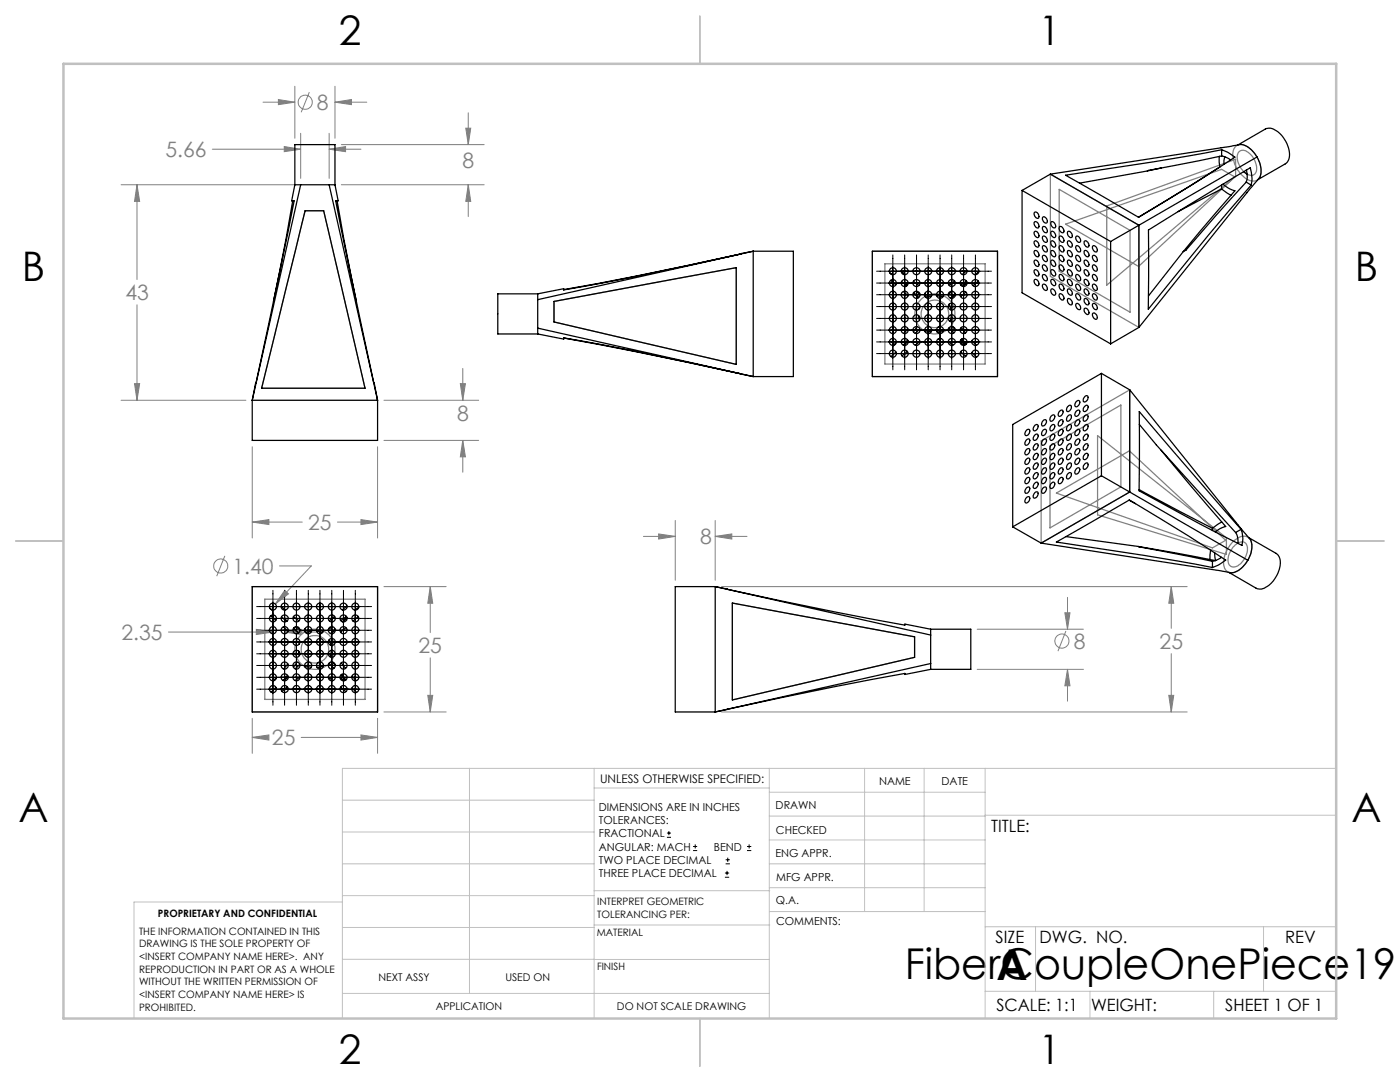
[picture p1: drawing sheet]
<svg xmlns="http://www.w3.org/2000/svg" width="279mm" height="216mm" viewBox="0 0 279 216" stroke-linecap="round" stroke-linejoin="round" font-family="sans-serif">
<g fill="none" stroke="#808080" stroke-width=".2">
<path d="M55.6 19.9l3.2 .5-3.2 .5zM58.8 17.2v10.4M61.7 18.4l-1.6 4M66.9 17.2v10.4M24.2 36.9h34.5M27.3 36.9v18.9M27.3 36.9l.6 3.3h-1.1zM42.4 29.8h17.6M52.5 20.4h6.3M56.7 29.2l3.3 .6-3.3 .5zM60 26.6v9M65.7 29.8l3.3-.6v1.1z"/>
<path d="M65.7 26.6v9M65.7 29.8h6.3M66.9 20.4l3.2-.5v1zM66.9 20.4h6.3M68.1 36.9h28.5M68.1 28.9h28.5M93 25.6h.9l-.4 3.3zM93.5 36.9l.4 3.3h-.9zM93.5 22.5v6.4M93.5 36.9v6.3M24.2 79.9h24.9M26.8 76.6h1.1l-.6 3.3z"/>
<path d="M27.3 60.8v19.1M76.6 79.9h18.9M91.9 76.6h1l-.5 3.3zM92.4 73.5v6.4M50.3 89.1v18.3M75.4 89.1v18.3M76.6 87.9h18.9M92.4 87.9l.5 3.3h-1zM92.4 87.9v6.3M44.9 110.9l-1.6 4.1M50.3 104.2h10M50.3 104.2l3.4-.5v1z"/>
<path d="M55.8 112.9h6.3l-7.2 7.6M56.8 117.8l.8 .7-2.7 2zM67.3 104.2h8.1M72 103.7l3.4 .5-3.4 .5zM76.6 117.1h12.4M85.9 117.1l.5 3.3h-1zM85.9 117.1v9.1M128.4 107h6.4M131.4 106.5l3.4 .5-3.4 .6zM134.8 103.9v11.9M142.7 103.9v11.9M142.7 107h6.4"/>
<path d="M142.7 107l3.3-.5v1.1zM144 117.1h92.9M213 119.2v6.4M233.8 117.1v8.3M233.8 117.1l.4 3.3h-.9zM33.6 126.1h20.9M51.2 125.6l3.3 .5-3.3 .5zM56.8 126.1l3.3-.5v1zM56.8 126.1h6.3M85.4 138.7h1l-.5 3.4zM85.9 131.3v10.8M195 125.6h21.2"/>
<path d="M195 133.6h21.2M212.5 122.3h1l-.5 3.3zM212.7 125.9l-1.6 4M213 133.6l.5 3.2h-1zM213 133.6v6.3M233.3 138.7h.9l-.4 3.4zM233.8 130.4v11.7M50.3 143.3v7M50.3 147.1h2.8M50.3 147.1l3.4-.5v1.1zM60.1 147.1h15.3M72 146.6l3.4 .5-3.4 .6z"/>
<path d="M75.4 143.3v7M76.6 142.1h12.4M144 142.1h92.9"/>
<circle cx="60.9" cy="20.4" r="1.41"/>
<circle cx="44.1" cy="112.9" r="1.41"/>
<circle cx="211.9" cy="127.9" r="1.4"/>
</g>
<g fill="none" stroke="#000" stroke-width=".2">
<path d="M174.9 54.1h23M174.9 58.8h23M174.9 56.5h23M178.2 50.9v22.9M180.6 50.9v22.9M182.9 50.9v22.9M185.2 50.9v22.9M187.6 50.9v22.9M189.9 50.9v22.9M192.3 50.9v22.9M194.7 50.9v22.9M174.9 61.2h23"/>
<path d="M174.9 63.5h23M174.9 70.6h23M174.9 68.2h23M174.9 65.9h23M54.5 117.8v22.9M56.8 117.8v22.9M59.2 117.8v22.9M61.5 117.8v22.9M63.9 117.8v22.9M66.2 117.8v22.9M68.5 117.8v22.9M70.9 117.8v22.9"/>
<path d="M51.2 121h23M51.2 128.1h23M51.2 125.8h23M51.2 130.5h23M51.2 123.4h23M51.2 137.5h23M51.2 135.1h23M51.2 132.8h23M133.1 167.1h.8M133.1 166.2h.8M133.5 165.8v.9M138.3 169.7h.8"/>
<path d="M138.3 168.9h.8M138.7 168.5v.8M144.7 175h.8M144.7 174.2h.8M144.8 172.4h.9M144.8 171.6h.9M145.1 173.8v.8M145.2 171.1v.9M149.1 169.7h.8M149.1 168.9h.8M149.5 168.5v.8"/>
</g>
<g fill="none" stroke="#808080" stroke-width=".25">
<path d="M209.6 34.7l17.7 10.2v20.4l-17.7-10.2zM211.4 37.8l14.1 8.2v16.3l-14.1-8.2zM246.5 29.4a1.91 1.91 0 0 1 2.7 .1 5.7 5.7 0 0 1 2.3 5.8 1.86 1.86 0 0 1-3 .2 5.5 5.5 0 0 1-2.2-5.8zM247.3 30.3a1.69 1.69 0 0 1 2.3 .6 3.4 3.4 0 0 1 .9 3.7 1.69 1.69 0 0 1-2.5-.6 3.2 3.2 0 0 1-.7-3.7zM60.9 42.1h3.7l8.2 35.4h-20.6zM174.1 50.1h25v25h-25zM176.6 52.6h20v20h-20zM212.7 44.7l31.1-10.9 2.7 1.5-19.3 17.9zM220.9 41.1l25.7-9.3v3.3l-25.7 21.8zM110.6 60.1l36.3-6.7v19.3l-36.3-8.5zM207.8 88l17.7-10.2v20.4l-17.7 10.2zM209.6 89l14.1-8.2v16.4l-14.1 8.1z"/>
<path d="M210.8 98.4l14.6-8.4 19.2 17.8-2.6 1.5zM219 86.9l25.8 20.4v3.3l-25.8-7.9zM50.3 117.1h25.1v25h-25.1zM52.8 119.6h20v20h-20zM246 108.2a2.65 2.65 0 0 1 3-1 2.7 2.7 0 0 1 .6 3.3 5.2 5.2 0 0 1-3.9 3.8 2 2 0 0 1-1.4-2.7l.2-1.1 .5-1zM246.5 108.8a1.41 1.41 0 0 1 2.2-.2 3.7 3.7 0 0 1-2.4 4.5 1.27 1.27 0 0 1-1.2-1.8l.5-1.4zM146.2 120.3l36.3 6.8v4.1l-36.3 8.5z"/>
<circle cx="186.6" cy="62.6" r="4"/>
<circle cx="186.6" cy="62.6" r="2.75"/>
<circle cx="62.8" cy="129.6" r="4"/>
<circle cx="62.8" cy="129.6" r="2.74"/>
</g>
<g fill="none" stroke="#c0c0c0" stroke-width=".2">
<path d="M68.3 159.7h50.3M93.7 153.3v44.9M118.6 153.3v49.9M118.6 157.2h34.9M153.5 153.3v49.9M153.5 158.1h43.1M172.5 153.3v28.6M184.4 153.3v28.6M196.6 153.3v49.9M266.7 153.3h-198.4v49.9M68.3 178.7h50.3M68.3 172.4h50.3"/>
<path d="M68.3 166h50.3M68.3 180h-41.6v23.2M118.6 177.7h35M153.5 167.6h43.1M153.5 162.8h43.1M153.5 172.4h43.1M153.5 177.1h43.1M196.6 162.7h70.1M68.3 198.2h85.2M68.3 191.4l85.2 .1M68.3 185.1h50.3M118.6 184.6h35"/>
<path d="M153.6 181.9h43M196.6 197.8h70.1M196.6 184.9h70.1M206.7 184.9v12.9M217.5 197.8v5.4M242.2 197.8v5.4M252.2 184.9v12.9"/>
</g>
<path d="M139.7 3.2v9.5M3.1 107.9h9.6M266.7 107.9h9.5M139.7 203.2v9.6" fill="none" stroke="#c0c0c0" stroke-width=".25"/>
<path d="M12.7 12.7h254v190.5h-254z" fill="none" stroke="#c0c0c0" stroke-width=".5"/>
<path d="M85.9 117.1l.5 3.3h-1zM85.4 138.7h1l-.5 3.4zM50.3 147.1l3.4-.5v1.1zM72 146.6l3.4 .5-3.4 .6zM56.8 117.8l-1.9 2.7 2.7-2zM56.8 126.1l3.3-.5v1zM51.2 125.6l3.3 .5-3.3 .5zM93.5 36.9l.4 3.3h-.9zM93 25.6h.9l-.4 3.3zM26.8 76.6h1.1l-.6 3.3zM27.3 36.9l.6 3.3h-1.1zM92.4 87.9l.5 3.3h-1zM91.9 76.6h1l-.5 3.3zM72 103.7l3.4 .5-3.4 .5zM50.3 104.2l3.4-.5v1zM55.6 19.9l3.2 .5-3.2 .5zM66.9 20.4l3.2-.5v1zM65.7 29.8l3.3-.6v1.1zM56.7 29.2l3.3 .6-3.3 .5zM212.5 122.3h1l-.5 3.3zM213 133.6l.5 3.2h-1zM233.8 117.1l.4 3.3h-.9zM233.3 138.7h.9l-.4 3.4zM131.4 106.5l3.4 .5-3.4 .6zM142.7 107l3.3-.5v1.1z" fill="#808080"/>
<g fill="none" stroke="#000" stroke-width=".25">
<path d="M58.8 36.9l-.6 3.2h.5l-1.2 6.1-7.2 33.7M58.8 36.9h1.2M58.8 36.9v-8h8.1v8M60 36.9h5.7M60 36.9l-9.7 43M65.7 36.9h1.2M65.7 36.9l9.7 43M66.9 36.9l.6 3.2h-.5l1.2 6.1 7.2 33.7M204 38l17.7 10.2M204 38v20.4l17.7 10.2M209.6 34.7l-5.6 3.3M209.6 34.7l17.7 10.2"/>
<path d="M229 34.1l-13.6 2.4M231.8 33.5l-2.8 .6M243.4 31.2l-.1 1.2 .2 .9-6.2 3.9-10.1 6.2M243.8 29.9a520.8 520.8 0 0 1-31.1 5.1l14.5 8.4M243.8 29.9l1.2 .5 1.5 1a400.6 400.6 0 0 1-19.3 12M243.8 31.1l-14.8 3M243.8 37.7l-8.7 4.5M243.8 31.1l1.1 .4 .7 .4M243.8 37.7l1.9 1.2M243.8 29.9v1.2M243.8 36.9v.8M244.1 36.7l1.2 .9 1.2 .5-10.4 12.1"/>
<path d="M244.4 31.3l-.1 1.5M247.1 28.9l5.4-3.1a2.52 2.52 0 0 1 2.9 .8 5.6 5.6 0 0 1 1.7 5.4l-.6 .7-5.5 3.1M248.2 34.3l.7 .4M248.7 36.3l-6.1 6.8-5.9 6.8-.6 .3M248.7 36.3l1 .6M248.7 33.9l.1 .1a3.6 3.6 0 0 1-.1 2.3M250.9 31.3a4.1 4.1 0 0 0-3.6-2.4l-37.7 5.8M250.9 31.3a3.9 3.9 0 0 1-.6 5.5l-23 28.5M250.9 31.3l-23.6 13.6M58.4 40.1l-1.3 7.4-2.5 12.6M60.9 42.1h3.7l8.2 35.4h-20.6zM67.3 40.1l1.3 7.4 2.5 12.6"/>
<path d="M107.3 59.8v5.7M107.3 58.6v1.2M107.3 58.6h-8v8h8M147.9 50.7a726 726 0 0 1-35.4 7.2v-.3l-5.2 1M147.9 50.7a764.6 764.6 0 0 1-35.4 7.1M147.9 50.6v.1M150.3 50.1h8v25h-8M150.3 50.1l-2.4 .5M150.3 50.1l-43 9.7M150.3 50.1v25M174.1 50.1h25v25h-25zM177.6 54.4l.5 .4"/>
<path d="M177.8 56l1 .8M179.8 54.1l.9 .7M179.9 56.2l.6 .5M180.3 58.2l.9 .8M180.5 56.7l.4 .4M180.6 56.6l.4 .3M180.6 56.6l-.1 .1M180.6 56.6l.4 .4M182.3 56.1l1.1 .9M182.3 58.5l1 .9M182.4 58.4l.9 1M182.7 58.1l.9 .6"/>
<path d="M184.6 58.5v.6M185.9 59.1l-1.2 .2M186.9 59l1.3 .2M190 58.1l-.7 .6M190.5 56.1l-1.1 .8M190.6 58.6l-.9 .9M190.6 58.7l-.8 .8M192.8 58.3l-1.1 .9M192.9 56.1l-1.1 .8M193 54l-.9 .8M193 56.3l-.8 .8M193 56.3l-.9 .8"/>
<path d="M195.2 56.1l-1 .9M195.3 54.2l-.7 .6M206.4 55.8a.7 .7 0 0 1 .8 .4 .7 .7 0 0 1-.1 .8 .89 .89 0 0 1-.7-1.2zM206.4 53.9a.7 .7 0 0 1 .8 .3 .7 .7 0 0 1-.1 .9 .89 .89 0 0 1-.7-1.2zM206.4 52a.7 .7 0 0 1 .8 .3 .7 .7 0 0 1-.1 .9 .89 .89 0 0 1-.7-1.2zM206.5 42.3a.74 .74 0 0 1 .7 .4 .74 .74 0 0 1-.1 .9 .84 .84 0 0 1-.6-1.3zM206.5 50a.77 .77 0 0 1 .7 .4 .77 .77 0 0 1-.1 .9 .88 .88 0 0 1-.6-1.3zM206.5 44.2a.77 .77 0 0 1 .7 .5 .77 .77 0 0 1-.1 .8 .88 .88 0 0 1-.6-1.3zM206.5 46.2a.74 .74 0 0 1 .7 .4 .74 .74 0 0 1-.1 .8 .84 .84 0 0 1-.6-1.2zM206.5 48.1a.74 .74 0 0 1 .7 .4 .74 .74 0 0 1-.1 .8 .84 .84 0 0 1-.6-1.2zM208.1 43.4a.7 .7 0 0 1 .8 .3 .7 .7 0 0 1-.1 .8 .89 .89 0 0 1-.7-1.1zM208.1 56.8a.7 .7 0 0 1 .8 .3 .7 .7 0 0 1-.1 .9 .89 .89 0 0 1-.7-1.2z"/>
<path d="M208.1 54.9a.76 .76 0 0 1 .8 .3 .76 .76 0 0 1 0 .8 .84 .84 0 0 1-.8-1.1zM208.2 49a.83 .83 0 0 1 .7 1.3 .83 .83 0 0 1-.7-1.3zM208.2 51a.79 .79 0 0 1 .7 1.2 .79 .79 0 0 1-.7-1.2zM208.2 45.2a.83 .83 0 0 1 .7 1.2 .83 .83 0 0 1-.7-1.2zM208.2 47.1a.79 .79 0 0 1 .7 1.2 .79 .79 0 0 1-.7-1.2zM208.2 52.9a.79 .79 0 0 1 .7 1.2 .79 .79 0 0 1-.7-1.2zM209.8 50.1a.76 .76 0 0 1 .7 .3 .76 .76 0 0 1 0 .8 .84 .84 0 0 1-.7-1.1zM209.8 48.2a.76 .76 0 0 1 .9 .9 .57 .57 0 0 1-.7 .1 .57 .57 0 0 1-.3-.6zM209.8 52a.73 .73 0 0 1 .7 .2 .73 .73 0 0 1 .2 .8 .58 .58 0 0 1-.7 0 .58 .58 0 0 1-.3-.6zM209.8 46.2a.73 .73 0 0 1 .7 .2 .73 .73 0 0 1 .2 .8l-.1 .1a.75 .75 0 0 1-.7-.3 .75 .75 0 0 1-.1-.8zM209.8 44.3a.75 .75 0 0 1 .8 .3 .75 .75 0 0 1-.1 .9 .87 .87 0 0 1-.7-1.2zM209.8 57.7a.76 .76 0 0 1 .9 1 .57 .57 0 0 1-.7 .1 .57 .57 0 0 1-.3-.6z"/>
<path d="M209.8 53.9a.75 .75 0 0 1 .8 .3 .75 .75 0 0 1-.1 .9 .87 .87 0 0 1-.7-1.2zM209.8 55.8a.73 .73 0 0 1 .7 .2 .73 .73 0 0 1 .2 .8l-.1 .1a.75 .75 0 0 1-.7-.3 .75 .75 0 0 1-.1-.8zM211.4 58.7a.75 .75 0 0 1 .8 .3 .75 .75 0 0 1 0 .9 .87 .87 0 0 1-.8-1.2zM211.4 54.9a.76 .76 0 0 1 .8 .3 .76 .76 0 0 1 0 .8 .84 .84 0 0 1-.8-1.1zM211.4 56.8a.73 .73 0 0 1 .8 .2 .73 .73 0 0 1 .1 .7 .58 .58 0 0 1-.6 .1 .58 .58 0 0 1-.3-.6zM211.5 49a.83 .83 0 0 1 .7 1.3 .83 .83 0 0 1-.7-1.3zM211.5 52.9a.79 .79 0 0 1 .7 1.2 .79 .79 0 0 1-.7-1.2zM211.5 51a.79 .79 0 0 1 .7 1.2 .79 .79 0 0 1-.7-1.2zM211.5 47.1a.79 .79 0 0 1 .7 1.2 .79 .79 0 0 1-.7-1.2zM211.5 45.2a.83 .83 0 0 1 .7 1.2 .83 .83 0 0 1-.7-1.2zM213.1 50.1a.76 .76 0 0 1 .7 .3 .76 .76 0 0 1 .1 .8 .84 .84 0 0 1-.8-1.1zM213.1 52a.73 .73 0 0 1 .7 .2 .73 .73 0 0 1 .2 .8 .58 .58 0 0 1-.7 0 .58 .58 0 0 1-.3-.6z"/>
<path d="M213.1 48.2a.76 .76 0 0 1 .9 .9 .57 .57 0 0 1-.7 .1 .57 .57 0 0 1-.3-.6zM213.1 46.2a.73 .73 0 0 1 .7 .2 .73 .73 0 0 1 .2 .8v.1a.76 .76 0 0 1-.8-.2 .76 .76 0 0 1-.1-.9zM213.1 59.7a.76 .76 0 0 1 .9 .9 .58 .58 0 0 1-.7 .1 .58 .58 0 0 1-.3-.6zM213.1 53.9a.75 .75 0 0 1 .8 .3 .75 .75 0 0 1 0 .9 .87 .87 0 0 1-.8-1.2zM213.1 55.8a.73 .73 0 0 1 .7 .2 .73 .73 0 0 1 .2 .8v.1a.76 .76 0 0 1-.8-.2 .76 .76 0 0 1-.1-.9zM213.1 57.7a.76 .76 0 0 1 .9 1 .57 .57 0 0 1-.7 .1 .57 .57 0 0 1-.3-.6zM214.7 51a.73 .73 0 0 1 .8 .2 .73 .73 0 0 1 .2 .8 .44 .44 0 0 1-.5 .2 .44 .44 0 0 1-.4-.4l-.1-.5zM214.7 53a.76 .76 0 0 1 1 .9 .44 .44 0 0 1-.5 .2 .44 .44 0 0 1-.4-.4l-.1-.5zM214.7 49.1a.75 .75 0 0 1 .8 .3 .75 .75 0 0 1 0 .9 .87 .87 0 0 1-.8-1.2zM214.7 47.2a.73 .73 0 0 1 .8 .2 .73 .73 0 0 1 .2 .8 .44 .44 0 0 1-.5 .2 .44 .44 0 0 1-.4-.5l-.1-.5zM214.7 54.9a.76 .76 0 0 1 1 .9 .52 .52 0 0 1-.6 .2 .52 .52 0 0 1-.4-.5zM214.7 58.7a.75 .75 0 0 1 .8 .3 .75 .75 0 0 1 0 .9 .87 .87 0 0 1-.8-1.2z"/>
<path d="M214.7 56.8a.73 .73 0 0 1 .8 .2 .73 .73 0 0 1 .2 .7 .44 .44 0 0 1-.5 .2 .44 .44 0 0 1-.4-.4l-.1-.5zM216.4 52a.71 .71 0 0 1 .8 .3 .71 .71 0 0 1-.1 .9 .94 .94 0 0 1-.7-1.2zM216.4 53.9a.72 .72 0 0 1 .8 .3 .72 .72 0 0 1-.1 .9 .94 .94 0 0 1-.7-1.2zM216.4 50.1a.74 .74 0 0 1 .8 .3 .74 .74 0 0 1-.1 .9 .99 .99 0 0 1-.7-1.2zM216.4 48.2a.71 .71 0 0 1 .8 .3 .71 .71 0 0 1-.1 .8 .94 .94 0 0 1-.7-1.1zM216.4 59.7a.74 .74 0 0 1 .8 .3 .74 .74 0 0 1-.1 .9 .99 .99 0 0 1-.7-1.2zM216.4 55.8a.71 .71 0 0 1 .8 .4 .71 .71 0 0 1-.1 .8 .98 .98 0 0 1-.7-1.2zM216.4 57.7a.71 .71 0 0 1 .8 .4 .71 .71 0 0 1-.1 .8 .94 .94 0 0 1-.7-1.2zM218.1 54.9a.72 .72 0 0 1 .8 .3 .72 .72 0 0 1-.1 .9 .94 .94 0 0 1-.7-1.2zM218.1 56.8a.7 .7 0 0 1 .8 .3 .7 .7 0 0 1-.1 .9 .89 .89 0 0 1-.7-1.2zM218.1 58.7a.7 .7 0 0 1 .8 .3 .7 .7 0 0 1-.1 .9 .89 .89 0 0 1-.7-1.2zM218.2 52.9a.74 .74 0 0 1 .7 .4 .74 .74 0 0 1-.1 .8 .84 .84 0 0 1-.6-1.2z"/>
<path d="M218.2 51a.74 .74 0 0 1 .7 .4 .74 .74 0 0 1-.1 .8 .84 .84 0 0 1-.6-1.2zM218.2 49a.75 .75 0 0 1 .7 .5 .75 .75 0 0 1-.1 .8 .84 .84 0 0 1-.6-1.3zM221.7 48.2v20.4M227.3 44.9l-5.6 3.3M227.3 44.9v20.4M229.2 45.9l20.3-12.4 .2 .9a5.1 5.1 0 0 1 0 2.5 638.2 638.2 0 0 0-20.5 24.8zM236.1 50.2l-6.9 8.9M50.3 79.9v8h25.1v-8M50.3 79.9h25.1M107.3 66.6l5.2 1.1v-.3a604.6 604.6 0 0 1 35.4 7.2M107.3 65.5v1.1M107.3 65.5l43 9.6"/>
<path d="M110.6 60.1l36.3-6.7v19.3l-36.3-8.5zM112.5 67.5a853.8 853.8 0 0 1 35.4 7.1M147.9 74.6l2.4 .5M178.8 70.2l-1 1M178.9 68.3l-.6 .6M180.5 68.6l-.2 .3M180.5 68.6l.1 .1M181.1 70.1l-1.1 .9M181.1 67.8l-.6 .8M181.2 65.5l-.8 1M181.2 68.2l-.6 .5M181.2 68l-.6 .7"/>
<path d="M183 65.2l-.7 1M183.3 63l.2 .9M183.6 65.7l-.9 .8M183.6 68.2l-.9 .7M183.6 61.1l-.2 .5M184.6 65.9l1.2 .3M184.6 65.9v.1M184.6 65.9v.3M187.6 65.2l-.4 .1M187.8 67.6h-.5M188.3 66l-1.3 .2M189.3 68.2l.8 .7"/>
<path d="M189.4 65.4l1 1M189.4 60.7l.4 1.1M189.9 62.8l-.3 1.3M190.2 65.2l.4 .7M191.6 68.2l.8 .7M191.7 70.2l1 .9M191.7 67.8l1 1M191.8 65.3l.9 1.1M191.9 67.7l.9 1M194 70.3l.9 .9M194 68l.8 .9M214.7 60.6a.73 .73 0 0 1 .8 .2 .73 .73 0 0 1 .2 .8 .52 .52 0 0 1-.6 .1 .52 .52 0 0 1-.4-.5z"/>
<path d="M216.4 61.6a.71 .71 0 0 1 .8 .3 .71 .71 0 0 1-.1 .9 .94 .94 0 0 1-.7-1.2zM216.5 79.1a.39 .39 0 0 1 .6-.1 .39 .39 0 0 1 0 .6 .54 .54 0 0 1-.3 .5 .54 .54 0 0 1-.6-.1v-.4zM218.1 60.6a.7 .7 0 0 1 .8 .4 .7 .7 0 0 1-.1 .8 .92 .92 0 0 1-.7-1.2zM218.1 62.5a.7 .7 0 0 1 .8 .4 .7 .7 0 0 1-.1 .8 .89 .89 0 0 1-.7-1.2zM219.8 74.5v20.4M219.8 74.5l5.7 3.3M219.8 74.5l-17.7 10.2v20.4M225.5 77.8l22.6 28.2a4.9 4.9 0 0 1 1.7 2.3 5.2 5.2 0 0 1-.8 3.5M225.5 77.8v20.4M227.3 65.3l-5.6 3.3M204.9 85.8a.39 .39 0 0 1 .6-.1 .39 .39 0 0 1 0 .6 .54 .54 0 0 1-.4 .5 .54 .54 0 0 1-.6-.1v-.3zM204.9 99.2a.39 .39 0 0 1 .6 0 .39 .39 0 0 1 0 .6 .54 .54 0 0 1-.4 .5 .54 .54 0 0 1-.6-.1v-.4z"/>
<path d="M204.9 97.3a.38 .38 0 0 1 .6-.1 .38 .38 0 0 1 0 .6 .52 .52 0 0 1-.4 .6 .52 .52 0 0 1-.6-.2v-.3zM204.9 95.4a.39 .39 0 0 1 .6-.1 .39 .39 0 0 1 0 .6 .54 .54 0 0 1-.4 .5 .54 .54 0 0 1-.6-.1v-.3zM204.9 93.5a.39 .39 0 0 1 .6-.1 .39 .39 0 0 1 0 .6 .54 .54 0 0 1-.4 .5 .54 .54 0 0 1-.6-.1v-.3zM204.9 87.7a.39 .39 0 0 1 .6 0 .39 .39 0 0 1 0 .6 .52 .52 0 0 1-.4 .5 .52 .52 0 0 1-.6-.2v-.3zM204.9 89.6a.39 .39 0 0 1 .6 0 .39 .39 0 0 1 0 .6 .54 .54 0 0 1-.4 .5 .54 .54 0 0 1-.6-.1v-.4zM204.9 91.6a.38 .38 0 0 1 .6-.1 .38 .38 0 0 1 0 .6 .54 .54 0 0 1-.4 .5 .54 .54 0 0 1-.6-.1v-.3zM206.4 92.6a.4 .4 0 0 1 .6-.2 .4 .4 0 0 1 .1 .6 .52 .52 0 0 1-.3 .6 .52 .52 0 0 1-.6-.2zM206.4 86.9a.4 .4 0 0 1 .6-.3 .4 .4 0 0 1 .1 .7 .54 .54 0 0 1-.3 .5 .54 .54 0 0 1-.6-.1zM206.4 96.5a.4 .4 0 0 1 .6-.3 .4 .4 0 0 1 .1 .7 .54 .54 0 0 1-.3 .5 .54 .54 0 0 1-.6-.1zM206.6 90.6a.39 .39 0 0 1 .5-.1 .39 .39 0 0 1 0 .6 .54 .54 0 0 1-.3 .5 .54 .54 0 0 1-.6-.1v-.3zM206.6 88.7a.42 .42 0 0 1 .6 0 .42 .42 0 0 1-.2 .7 .43 .43 0 0 1-.3 .4 .43 .43 0 0 1-.5-.3zM206.6 84.8a.39 .39 0 0 1 .5 0 .39 .39 0 0 1 0 .6 .54 .54 0 0 1-.3 .5 .54 .54 0 0 1-.6-.1v-.4z"/>
<path d="M206.6 98.3a.39 .39 0 0 1 .5-.1 .39 .39 0 0 1 0 .6 .54 .54 0 0 1-.3 .5 .54 .54 0 0 1-.6-.1v-.3zM206.6 94.4a.39 .39 0 0 1 .5 0 .39 .39 0 0 1 0 .6 .54 .54 0 0 1-.3 .5 .54 .54 0 0 1-.6-.1v-.4zM208.2 89.6a.39 .39 0 0 1 .6 0 .39 .39 0 0 1 0 .6 .52 .52 0 0 1-.3 .5 .52 .52 0 0 1-.6-.1v-.5zM208.2 87.7a.39 .39 0 0 1 .6 0 .39 .39 0 0 1 0 .6 .5 .5 0 0 1-.3 .5 .5 .5 0 0 1-.6-.2v-.4zM208.2 91.6a.38 .38 0 0 1 .6-.1 .38 .38 0 0 1 0 .6 .52 .52 0 0 1-.3 .5 .52 .52 0 0 1-.6-.1v-.5zM208.2 85.8a.39 .39 0 0 1 .6-.1 .39 .39 0 0 1 0 .6 .52 .52 0 0 1-.3 .5 .52 .52 0 0 1-.6-.1v-.4zM208.2 83.9a.42 .42 0 0 1 .7 0 .42 .42 0 0 1-.2 .7 .43 .43 0 0 1-.4 .4 .43 .43 0 0 1-.4-.3zM208.2 97.3a.38 .38 0 0 1 .6-.1 .38 .38 0 0 1 0 .6 .5 .5 0 0 1-.3 .6 .5 .5 0 0 1-.6-.2v-.4zM208.2 93.5a.39 .39 0 0 1 .6-.1 .39 .39 0 0 1 0 .6 .52 .52 0 0 1-.3 .5 .52 .52 0 0 1-.6-.1v-.5zM208.2 95.4a.39 .39 0 0 1 .6-.1 .39 .39 0 0 1 0 .6 .52 .52 0 0 1-.3 .5 .52 .52 0 0 1-.6-.1v-.5zM209.8 86.9a.4 .4 0 0 1 .6-.3 .4 .4 0 0 1 0 .7 .52 .52 0 0 1-.3 .5 .52 .52 0 0 1-.6-.1zM209.8 90.7a.4 .4 0 0 1 .6-.2 .4 .4 0 0 1 0 .6 .52 .52 0 0 1-.3 .5 .52 .52 0 0 1-.6-.1z"/>
<path d="M209.8 88.8a.41 .41 0 0 1 .6-.2 .41 .41 0 0 1 0 .6 .52 .52 0 0 1-.3 .5 .52 .52 0 0 1-.6-.1zM209.8 85a.4 .4 0 0 1 .6-.3 .4 .4 0 0 1 0 .7 .52 .52 0 0 1-.3 .5 .52 .52 0 0 1-.6-.1zM209.8 83a.41 .41 0 0 1 .6-.2 .41 .41 0 0 1 0 .7 .5 .5 0 0 1-.3 .5 .5 .5 0 0 1-.6-.2zM209.8 96.5a.4 .4 0 0 1 .6-.3 .4 .4 0 0 1 0 .7 .52 .52 0 0 1-.3 .5 .52 .52 0 0 1-.6-.1zM209.8 92.6a.41 .41 0 0 1 .6-.2 .41 .41 0 0 1 0 .7 .5 .5 0 0 1-.3 .5 .5 .5 0 0 1-.6-.2zM209.8 94.6a.4 .4 0 0 1 .6-.3 .4 .4 0 0 1 0 .7 .52 .52 0 0 1-.3 .5 .52 .52 0 0 1-.6-.1zM211.4 87.8a.41 .41 0 0 1 .6-.2 .41 .41 0 0 1 .1 .7 .5 .5 0 0 1-.3 .5 .5 .5 0 0 1-.6-.2zM211.4 84a.41 .41 0 0 1 .6-.2 .41 .41 0 0 1 .1 .6 .52 .52 0 0 1-.3 .5 .52 .52 0 0 1-.6-.1zM211.4 82.1a.4 .4 0 0 1 .6-.3 .4 .4 0 0 1 .1 .7 .52 .52 0 0 1-.3 .5 .52 .52 0 0 1-.6-.1zM211.4 89.8a.4 .4 0 0 1 .6-.3 .4 .4 0 0 1 .1 .7 .52 .52 0 0 1-.3 .5 .52 .52 0 0 1-.6-.1zM211.4 91.7a.4 .4 0 0 1 .6-.3 .4 .4 0 0 1 .1 .7 .52 .52 0 0 1-.3 .5 .52 .52 0 0 1-.6-.1zM211.4 93.6a.41 .41 0 0 1 .6-.3 .41 .41 0 0 1 .1 .7 .52 .52 0 0 1-.3 .5 .52 .52 0 0 1-.6-.1z"/>
<path d="M211.6 85.8a.38 .38 0 0 1 .5 0 .38 .38 0 0 1 0 .5 .52 .52 0 0 1-.3 .5 .52 .52 0 0 1-.6-.1v-.4zM211.6 95.4a.38 .38 0 0 1 .5 0 .38 .38 0 0 1 0 .5 .52 .52 0 0 1-.3 .5 .52 .52 0 0 1-.6-.1v-.5zM213.1 86.9a.41 .41 0 0 1 .6-.3 .41 .41 0 0 1 .1 .7 .54 .54 0 0 1-.3 .5 .54 .54 0 0 1-.6-.1zM213.1 83a.42 .42 0 0 1 .6-.2 .42 .42 0 0 1 .1 .7 .63 .63 0 0 1-.9 .5l-.1-.3zM213.1 81.1a.41 .41 0 0 1 .6-.2 .41 .41 0 0 1 .1 .6 .54 .54 0 0 1-.3 .5 .54 .54 0 0 1-.6-.1zM213.1 88.8a.42 .42 0 0 1 .6-.2 .42 .42 0 0 1 .1 .6 .54 .54 0 0 1-.3 .5 .54 .54 0 0 1-.6-.1zM213.1 92.6a.42 .42 0 0 1 .6-.2 .42 .42 0 0 1 .1 .7 .63 .63 0 0 1-.9 .5l-.1-.3zM213.1 90.7a.41 .41 0 0 1 .6-.2 .41 .41 0 0 1 .1 .6 .54 .54 0 0 1-.3 .5 .54 .54 0 0 1-.6-.1zM213.2 84.8a.39 .39 0 0 1 .6 0 .39 .39 0 0 1 0 .6 .54 .54 0 0 1-.3 .5 .54 .54 0 0 1-.6-.1v-.5zM213.2 94.4a.39 .39 0 0 1 .6 0 .39 .39 0 0 1 0 .6 .54 .54 0 0 1-.3 .5 .54 .54 0 0 1-.6-.1v-.5zM214.7 84a.42 .42 0 0 1 .6-.2 .42 .42 0 0 1 .1 .6 .54 .54 0 0 1-.3 .5 .54 .54 0 0 1-.6-.1zM214.7 85.9a.41 .41 0 0 1 .6-.2 .41 .41 0 0 1 .1 .6 .54 .54 0 0 1-.3 .5 .54 .54 0 0 1-.6-.1z"/>
<path d="M214.7 82.1a.41 .41 0 0 1 .6-.3 .41 .41 0 0 1 .1 .7 .54 .54 0 0 1-.3 .5 .54 .54 0 0 1-.6-.1zM214.7 80.2a.41 .41 0 0 1 .6-.3 .41 .41 0 0 1 .1 .7 .54 .54 0 0 1-.3 .5 .54 .54 0 0 1-.6-.1zM214.7 93.6a.42 .42 0 0 1 .6-.2 .42 .42 0 0 1 .1 .6 .54 .54 0 0 1-.3 .5 .54 .54 0 0 1-.6-.1zM214.7 91.7a.41 .41 0 0 1 .6-.3 .41 .41 0 0 1 .1 .7 .54 .54 0 0 1-.3 .5 .54 .54 0 0 1-.6-.1zM214.7 87.8a.42 .42 0 0 1 .7-.2 .42 .42 0 0 1 0 .7 .52 .52 0 0 1-.3 .5 .52 .52 0 0 1-.6-.2zM214.7 89.8a.41 .41 0 0 1 .6-.3 .41 .41 0 0 1 .1 .7 .54 .54 0 0 1-.3 .5 .54 .54 0 0 1-.6-.1zM216.4 86.9a.4 .4 0 0 1 .6-.3 .4 .4 0 0 1 .1 .7 .54 .54 0 0 1-.3 .5 .54 .54 0 0 1-.6-.1v-.5zM216.5 82.9a.39 .39 0 0 1 .6 0 .39 .39 0 0 1 0 .6 .52 .52 0 0 1-.3 .5 .52 .52 0 0 1-.6-.2v-.4zM216.5 84.8a.39 .39 0 0 1 .6 0 .39 .39 0 0 1 0 .6 .54 .54 0 0 1-.3 .5 .54 .54 0 0 1-.6-.1v-.5zM216.5 81a.38 .38 0 0 1 .6-.1 .38 .38 0 0 1 0 .6 .54 .54 0 0 1-.3 .5 .54 .54 0 0 1-.6-.1v-.4zM216.5 90.6a.39 .39 0 0 1 .6-.1 .39 .39 0 0 1 0 .6 .54 .54 0 0 1-.3 .5 .54 .54 0 0 1-.6-.1v-.4zM216.5 92.5a.39 .39 0 0 1 .6 0 .39 .39 0 0 1 0 .6 .52 .52 0 0 1-.3 .5 .52 .52 0 0 1-.6-.2v-.4z"/>
<path d="M216.5 88.7a.39 .39 0 0 1 .6-.1 .39 .39 0 0 1 0 .6 .54 .54 0 0 1-.3 .5 .54 .54 0 0 1-.6-.1v-.5zM219.8 94.9l-17.7 10.2M219.8 94.9l5.7 3.3M225.3 99.8l1.3 .7M225.5 98.2l-17.7 10.2M225.5 98.2l23.5 13.6M227.3 97.7l14.7 7.7M227.4 82.1l20.3 23.5 .2 .7a5.2 5.2 0 0 1 0 2.5 423.7 423.7 0 0 1-20.6-10.9zM227.4 84.7l3.4 4.1 15.8 17.5M231.7 89.8l12.9 15.3-1.1 .4-1 .7M50.3 117.1h25.1v25h-25.1zM142.7 117.1l2.4 .5a868.1 868.1 0 0 0 35.5 7.1v-.2l5.1 1.1"/>
<path d="M142.7 117.1h-7.9v25h7.9M142.7 117.1l43 9.6M142.7 117.1v25M202.1 105.1l5.7 3.3M207.8 108.4l36.9 5.7a3.3 3.3 0 0 0 3.8-1.6l.5-.7M210.8 108.2l14.6-8.4a400.6 400.6 0 0 1 19.2 12l-1.4 .9-1.2 .5a520.8 520.8 0 0 0-31.2-5zM212.7 107.1l14.5 1.9M227.2 109l14.8 3M227.2 109l15.4 2.9M241.6 109.8l-.1 1.9M242 105.4v.5M242 112v1.2"/>
<path d="M242.4 110.3l.2 1.6M243.8 111.2l-.7 .4-1.1 .4M243.8 104.2l-1.8 1.2M246.6 106.3a3 3 0 0 1 .5 2.1M247.1 108.4h-.1M247.7 105.6l-1.1 .7M249.2 107.3l5.5 3.1a2.87 2.87 0 0 1 .5 3.6 4.9 4.9 0 0 1-3.8 3.5l-.7-.1-5.5-3.2M53.8 121.4l.5 .3M54 122.9l1 .9M55.1 137.2l-1 .9M55.1 135.2l-.5 .6M56.1 121l.8 .7"/>
<path d="M56.2 123.1l.6 .5M56.6 125.1l.9 .8M56.8 135.5l-.3 .3M56.8 135.5v.1M56.8 123.6l.4 .4M56.8 123.5l.5 .4M56.8 123.5v.1M56.8 123.5l.5 .5M57.4 137.1l-1.1 .9M57.4 134.8l-.6 .7M57.4 132.5l-.8 1M57.5 134.9l-.7 .7"/>
<path d="M57.5 135.1l-.7 .5M58.6 123l1.1 .9M58.6 125.4l.9 .9M58.6 125.3l1 1M59 125.1l.8 .5M59.3 132.1l-.7 1M59.6 129.9l.1 .9M59.8 135.1l-.9 .7M59.8 128l-.1 .6M59.8 132.6l-.9 .9M60.9 132.9l1.2 .2M60.9 132.9h-.1"/>
<path d="M60.9 125.4v.6M60.9 132.9v.2M62.2 126l-1.2 .2M63.2 125.9l1.2 .3M63.9 132.1l-.5 .2M64.1 134.5h-.6M64.5 132.9l-1.2 .3M65.5 135.1l.9 .7M65.7 132.4l.9 1M65.7 127.6l.3 1.2M66.1 129.8l-.2 1.3M66.3 125.1l-.8 .5"/>
<path d="M66.4 132.2l.5 .6M66.8 123l-1.1 .9M66.9 125.6l-.8 .8M66.9 125.5l-.9 .9M67.9 135.2l.8 .6M68 137.1l1 .9M68 134.7l1 1M68.1 132.3l.9 1.1M68.2 134.6l.8 1.1M69 125.2l-1 1M69.1 123l-1.1 .8M69.2 120.9l-.9 .8"/>
<path d="M69.2 123.2l-.9 .9M69.3 123.3l-.9 .8M70.2 137.3l.9 .8M70.3 134.9l.8 .9M71.5 123l-1.1 .9M71.6 121.1l-.8 .6M146.2 120.3l36.3 6.8v4.1l-36.3 8.5zM185.7 125.6v1.1M185.7 133.6l-5.1 1v-.2a868.1 868.1 0 0 0-35.5 7.1M185.7 132.4v1.2M185.7 126.7v5.7M185.7 125.6h8v8h-8"/>
<path d="M185.7 132.4l-43 9.7M145.1 141.5v.1M145.1 141.6l-2.4 .5"/>
<circle cx="178.2" cy="58.8" r=".71"/>
<circle cx="178.2" cy="54.1" r=".7"/>
<circle cx="178.2" cy="56.5" r=".7"/>
<circle cx="180.5" cy="58.8" r=".71"/>
<circle cx="180.6" cy="54.1" r=".7"/>
<circle cx="180.6" cy="56.5" r=".7"/>
<circle cx="182.9" cy="58.8" r=".7"/>
<circle cx="182.9" cy="54.1" r=".69"/>
<circle cx="182.9" cy="56.5" r=".69"/>
<circle cx="185.2" cy="58.8" r=".71"/>
<circle cx="185.3" cy="54.1" r=".7"/>
<circle cx="185.3" cy="56.5" r=".7"/>
<circle cx="187.6" cy="58.8" r=".71"/>
<circle cx="187.6" cy="54.1" r=".7"/>
<circle cx="187.6" cy="56.5" r=".7"/>
<circle cx="189.9" cy="58.8" r=".71"/>
<circle cx="189.9" cy="54.1" r=".7"/>
<circle cx="189.9" cy="56.5" r=".7"/>
<circle cx="192.3" cy="58.8" r=".71"/>
<circle cx="192.3" cy="54.1" r=".7"/>
<circle cx="192.3" cy="56.5" r=".7"/>
<circle cx="194.6" cy="58.8" r=".7"/>
<circle cx="194.6" cy="54.1" r=".69"/>
<circle cx="194.6" cy="56.5" r=".69"/>
<circle cx="178.2" cy="63.5" r=".71"/>
<circle cx="178.2" cy="70.6" r=".71"/>
<circle cx="178.2" cy="68.2" r=".7"/>
<circle cx="178.2" cy="61.2" r=".7"/>
<circle cx="178.2" cy="65.9" r=".7"/>
<circle cx="180.5" cy="63.5" r=".71"/>
<circle cx="180.5" cy="70.6" r=".71"/>
<circle cx="180.6" cy="68.2" r=".7"/>
<circle cx="180.6" cy="61.2" r=".7"/>
<circle cx="180.6" cy="65.9" r=".7"/>
<circle cx="182.9" cy="63.5" r=".7"/>
<circle cx="182.9" cy="70.6" r=".7"/>
<circle cx="182.9" cy="61.2" r=".69"/>
<circle cx="182.9" cy="68.2" r=".69"/>
<circle cx="182.9" cy="65.9" r=".69"/>
<circle cx="185.2" cy="63.5" r=".71"/>
<circle cx="185.2" cy="70.6" r=".71"/>
<circle cx="185.3" cy="61.2" r=".7"/>
<circle cx="185.3" cy="68.2" r=".7"/>
<circle cx="185.3" cy="65.9" r=".7"/>
<circle cx="187.6" cy="63.5" r=".71"/>
<circle cx="187.6" cy="70.6" r=".71"/>
<circle cx="187.6" cy="61.2" r=".7"/>
<circle cx="187.6" cy="68.2" r=".7"/>
<circle cx="187.6" cy="65.9" r=".7"/>
<circle cx="189.9" cy="63.5" r=".71"/>
<circle cx="189.9" cy="70.6" r=".71"/>
<circle cx="189.9" cy="68.2" r=".7"/>
<circle cx="189.9" cy="61.2" r=".7"/>
<circle cx="189.9" cy="65.9" r=".7"/>
<circle cx="192.3" cy="63.5" r=".71"/>
<circle cx="192.3" cy="70.6" r=".71"/>
<circle cx="192.3" cy="61.2" r=".7"/>
<circle cx="192.3" cy="68.2" r=".7"/>
<circle cx="192.3" cy="65.9" r=".7"/>
<circle cx="194.6" cy="63.5" r=".7"/>
<circle cx="194.6" cy="70.6" r=".7"/>
<circle cx="194.6" cy="68.2" r=".69"/>
<circle cx="194.6" cy="61.2" r=".69"/>
<circle cx="194.6" cy="65.9" r=".69"/>
<circle cx="54.5" cy="137.5" r=".71"/>
<circle cx="54.5" cy="125.7" r=".71"/>
<circle cx="54.5" cy="132.8" r=".71"/>
<circle cx="54.5" cy="128.1" r=".7"/>
<circle cx="54.5" cy="135.1" r=".7"/>
<circle cx="54.5" cy="121" r=".7"/>
<circle cx="54.5" cy="123.4" r=".7"/>
<circle cx="54.5" cy="130.5" r=".7"/>
<circle cx="56.8" cy="137.5" r=".71"/>
<circle cx="56.8" cy="125.7" r=".71"/>
<circle cx="56.8" cy="132.8" r=".71"/>
<circle cx="56.8" cy="128.1" r=".7"/>
<circle cx="56.8" cy="135.1" r=".7"/>
<circle cx="56.8" cy="121" r=".7"/>
<circle cx="56.8" cy="130.5" r=".7"/>
<circle cx="56.8" cy="123.4" r=".7"/>
<circle cx="59.2" cy="137.5" r=".71"/>
<circle cx="59.2" cy="125.7" r=".71"/>
<circle cx="59.2" cy="132.8" r=".71"/>
<circle cx="59.2" cy="128.1" r=".7"/>
<circle cx="59.2" cy="135.1" r=".7"/>
<circle cx="59.2" cy="121" r=".7"/>
<circle cx="59.2" cy="130.5" r=".7"/>
<circle cx="59.2" cy="123.4" r=".7"/>
<circle cx="61.5" cy="137.5" r=".7"/>
<circle cx="61.5" cy="125.7" r=".7"/>
<circle cx="61.5" cy="132.8" r=".7"/>
<circle cx="61.5" cy="128.1" r=".69"/>
<circle cx="61.5" cy="135.1" r=".69"/>
<circle cx="61.5" cy="121" r=".69"/>
<circle cx="61.5" cy="123.4" r=".69"/>
<circle cx="61.5" cy="130.5" r=".69"/>
<circle cx="63.8" cy="137.5" r=".71"/>
<circle cx="63.8" cy="125.7" r=".71"/>
<circle cx="63.8" cy="132.8" r=".71"/>
<circle cx="63.9" cy="135.1" r=".7"/>
<circle cx="63.9" cy="128.1" r=".7"/>
<circle cx="63.9" cy="121" r=".7"/>
<circle cx="63.9" cy="130.5" r=".7"/>
<circle cx="63.9" cy="123.4" r=".7"/>
<circle cx="66.2" cy="137.5" r=".71"/>
<circle cx="66.2" cy="125.7" r=".71"/>
<circle cx="66.2" cy="132.8" r=".71"/>
<circle cx="66.2" cy="135.1" r=".7"/>
<circle cx="66.2" cy="128.1" r=".7"/>
<circle cx="66.2" cy="121" r=".7"/>
<circle cx="66.2" cy="123.4" r=".7"/>
<circle cx="66.2" cy="130.5" r=".7"/>
<circle cx="68.5" cy="125.7" r=".71"/>
<circle cx="68.5" cy="137.5" r=".71"/>
<circle cx="68.5" cy="132.8" r=".71"/>
<circle cx="68.6" cy="135.1" r=".7"/>
<circle cx="68.6" cy="128.1" r=".7"/>
<circle cx="68.6" cy="121" r=".7"/>
<circle cx="68.6" cy="123.4" r=".7"/>
<circle cx="68.6" cy="130.5" r=".7"/>
<circle cx="70.9" cy="137.5" r=".71"/>
<circle cx="70.9" cy="125.7" r=".71"/>
<circle cx="70.9" cy="132.8" r=".71"/>
<circle cx="70.9" cy="128.1" r=".7"/>
<circle cx="70.9" cy="135.1" r=".7"/>
<circle cx="70.9" cy="121" r=".7"/>
<circle cx="70.9" cy="123.4" r=".7"/>
<circle cx="70.9" cy="130.5" r=".7"/>
</g>
<g font-size="8.5">
<text x="180.6" y="195.4">FiberCoupleOnePiece19</text>
<text x="198.9" y="195.5">A</text>
</g>
<g font-size="8.1">
<text x="67.6" y="8.9">2</text>
<text x="207.3" y="8.9">1</text>
<text x="4.4" y="56.1">B</text>
<text x="270.4" y="56.1">B</text>
<text x="3.7" y="164.1">A</text>
<text x="269.7" y="164.1">A</text>
<text x="67.6" y="212.4">2</text>
<text x="207.3" y="212.4">1</text>
</g>
<g font-size="4.2" fill="#808080">
<text x="63.3" y="21.9">8</text>
<text x="33" y="31.4">5.66</text>
<text x="92.3" y="33.5">8</text>
<text x="25" y="59.9">43</text>
<text x="91.2" y="84.1">8</text>
<text x="61.5" y="105.8">25</text>
<text x="139.7" y="108.6">8</text>
<text x="46.4" y="114.5">1.40</text>
<text x="24.3" y="127.7">2.35</text>
<text x="83.5" y="130.3">25</text>
<text x="214.3" y="129.4">8</text>
<text x="231.4" y="129.5">25</text>
<text x="54.3" y="148.7">25</text>
</g>
<g font-size="3.4">
<text x="197.8" y="166">TITLE:</text>
<text x="198.7" y="188.1">SIZE</text>
<text x="207.5" y="188.1">DWG. NO.</text>
<text x="256.5" y="188.2">REV</text>
<text x="198.8" y="201.7">SCALE: 1:1</text>
<text x="217.7" y="201.8">WEIGHT:</text>
<text x="244.5" y="201.7">SHEET 1 OF 1</text>
</g>
<text font-size="2.4" x="119.8" y="156.2">UNLESS OTHERWISE SPECIFIED:</text>
<g font-size="2.2">
<text x="119.5" y="161.8">DIMENSIONS ARE IN INCHES</text>
<text x="154.8" y="161.4">DRAWN</text>
<text x="175.4" y="156.6">NAME</text>
<text x="187.9" y="156.7">DATE</text>
<text x="119.5" y="164.4">TOLERANCES:</text>
<text x="119.5" y="167.1">FRACTIONAL</text>
<text x="154.9" y="166.3">CHECKED</text>
<text x="119.5" y="169.7">ANGULAR: MACH</text>
<text x="119.5" y="172.4">TWO PLACE DECIMAL</text>
<text x="142.5" y="169.7">BEND</text>
<text x="154.8" y="171">ENG APPR.</text>
<text x="119.5" y="175">THREE PLACE DECIMAL</text>
<text x="154.9" y="175.7">MFG APPR.</text>
<text x="154.9" y="180.4">Q.A.</text>
<text x="154.9" y="184.6">COMMENTS:</text>
</g>
<g font-size="2.1">
<text x="75.5" y="195.7">NEXT ASSY</text>
<text x="100.9" y="195.7">USED ON</text>
<text x="86.9" y="201.5">APPLICATION</text>
<text x="123.1" y="201.6">DO NOT SCALE DRAWING</text>
</g>
<g font-size="2">
<text x="31.5" y="182.9">PROPRIETARY AND CONFIDENTIAL</text>
<text x="119.2" y="180.6">INTERPRET GEOMETRIC</text>
<text x="119.2" y="183.1">TOLERANCING PER:</text>
<text x="27.8" y="186.5">THE INFORMATION CONTAINED IN THIS</text>
<text x="27.8" y="189">DRAWING IS THE SOLE PROPERTY OF</text>
<text x="27.8" y="191.6">&lt;INSERT COMPANY NAME HERE&gt;. ANY</text>
<text x="119.1" y="186.7">MATERIAL</text>
<text x="27.8" y="194.1">REPRODUCTION IN PART OR AS A WHOLE</text>
<text x="27.8" y="196.6">WITHOUT THE WRITTEN PERMISSION OF</text>
<text x="119.1" y="193.5">FINISH</text>
<text x="27.8" y="199.1">&lt;INSERT COMPANY NAME HERE&gt; IS</text>
<text x="27.8" y="201.7">PROHIBITED.</text>
</g>
</svg>
